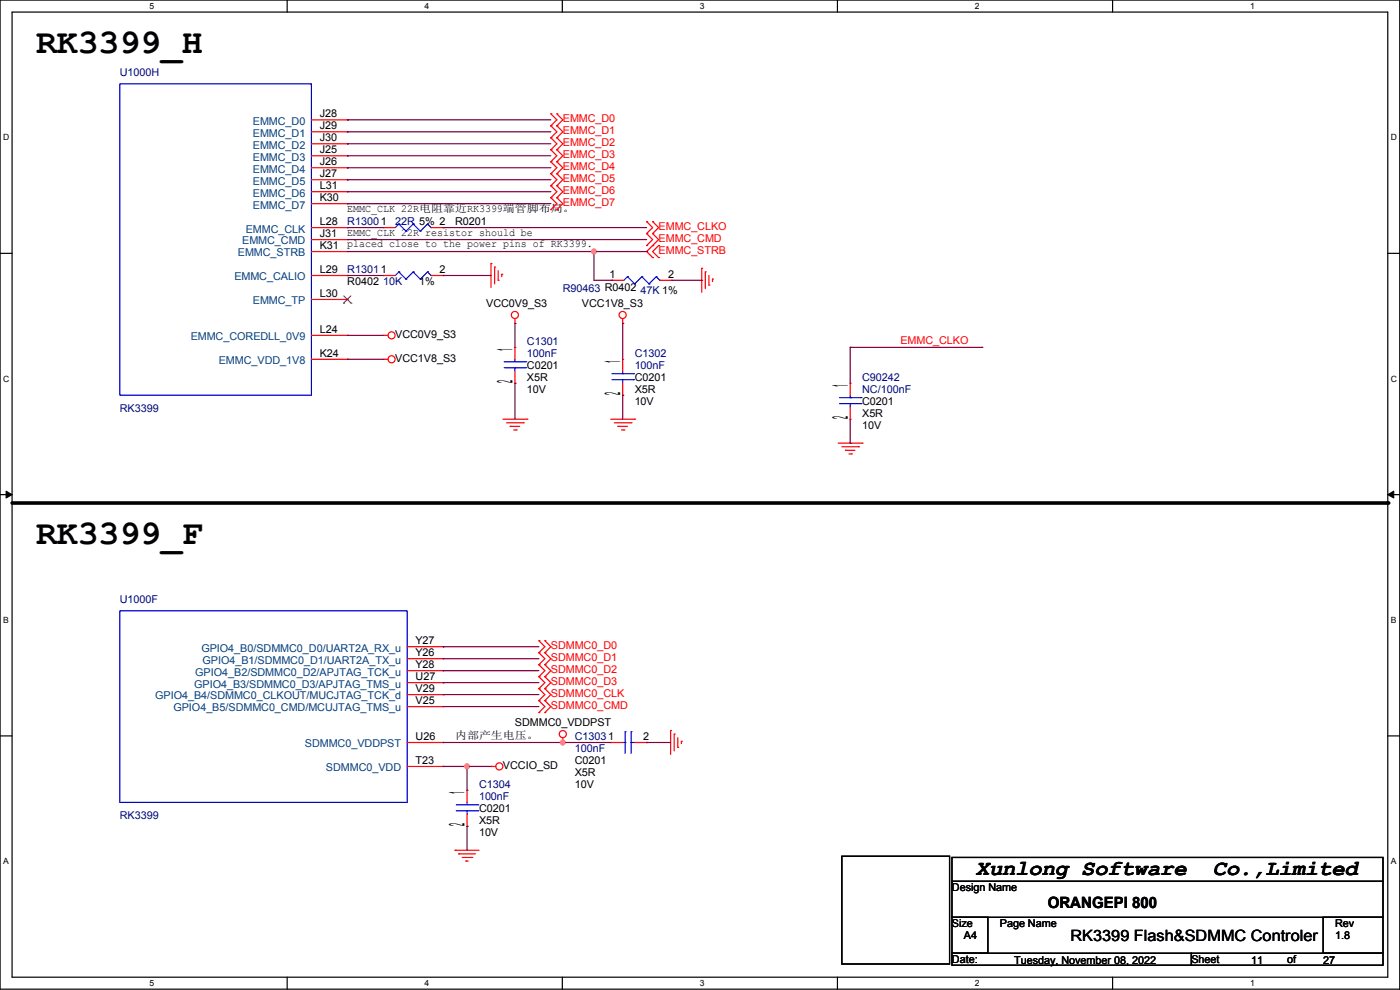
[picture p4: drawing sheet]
<svg xmlns="http://www.w3.org/2000/svg" width="297mm" height="210mm" viewBox="0 0 297 210" stroke-linecap="round" stroke-linejoin="round" font-family="sans-serif">
<g fill="none" stroke="#000" stroke-width=".25">
<path d="M0 0h296.9v209.8h-296.9zM2.6 2.6h291.8v204.7h-291.8zM60.9 0v2.6M119.3 0v2.6M177.7 0v2.6M236 0v2.6M0 53.7h2.6M294.4 53.7h2.5M0 104.9h2.6M294.4 104.9h2.5M0 156.1h2.6M294.4 156.1h2.5"/>
<path d="M178.6 181.6h22.8v22.9h-22.8zM202 181.9h91.4v5.1h-91.4zM202 187h91.4v7.6h-91.4zM202 194.6h7.6v7.6h-7.6zM280.7 194.6h12.7v7.6h-12.7zM60.9 207.3v2.5M119.3 207.3v2.5M177.7 207.3v2.5M202 202.2h50.8v2.5h-50.8zM236 207.3v2.5M252.8 202.2h40.6v2.5h-40.6z"/>
</g>
<path d="M1.3 104.2l1.3 .7-1.3 .7zM294.4 104.9l1.3-.7v1.4z" fill="#000"/>
<path d="M1.3 104.2l1.3 .7-1.3 .7zM294.4 104.9l1.3-.7v1.4z" fill="none" stroke="#000" stroke-width=".21"/>
<path d="M2.6 106.7h291.8" fill="none" stroke="#000" stroke-width=".76"/>
<circle cx="294.4" cy="106.7" r=".38" fill="#000"/>
<g fill="none" stroke="#f00" stroke-width=".25">
<path d="M66.1 25.4h7.6M66.1 28h7.6M66.1 30.5h7.6M66.1 33h7.6M66.1 35.6h7.6M66.1 38.1h7.6M73.7 25.4h.1M73.7 28h.1M73.7 30.5h.1M73.7 33h.1M73.7 35.6h.1M73.7 38.1h.1"/>
<path d="M116.9 26.7h.1M116.9 24.2h.1M116.9 29.2h.1M116.9 31.8h.1M116.9 34.3h.1M116.9 36.9h.1M116.9 39.4h.1M116.9 24.2l1.2 1.2-1.2 1.3M116.9 26.7l1.2 1.3-1.2 1.2M116.9 29.2l1.2 1.3-1.2 1.3M116.9 31.8l1.2 1.2-1.2 1.3M116.9 34.3l1.2 1.3-1.2 1.3"/>
<path d="M116.9 36.9l1.2 1.2-1.2 1.3M116.9 39.4l1.2 1.3-1.2 1.2M118.1 26.7h.1M118.1 24.2h.1M118.1 29.2h.1M118.1 31.8h.1M118.1 34.3h.1M118.1 36.9h.1M118.1 39.4h.1M118.1 24.2l1.3 1.2-1.3 1.3M118.1 26.7l1.3 1.3-1.3 1.2M118.1 29.2l1.3 1.3-1.3 1.3"/>
<path d="M118.1 31.8l1.3 1.2-1.3 1.3M118.1 34.3l1.3 1.3-1.3 1.3M118.1 36.9l1.3 1.2-1.3 1.3M118.1 39.4l1.3 1.3-1.3 1.2M66.1 48.3h7.6M66.1 58.4h7.6M66.1 53.4h7.6M66.1 50.8h7.6M66.1 40.7h7.6M66.1 43.2h7.6M73.7 53.4h.1M73.7 48.3h.1"/>
<path d="M73.7 50.8h.1M73.7 40.7h.1M73.7 43.2h.1M73.7 58.4h.1M81.3 48.3h.1M81.3 58.4h.1M81.3 48.3h2.5M81.3 58.4h2.5M91.5 48.3h2.5M91.5 58.4h2.5M94 48.3h.1M94 58.4h.1"/>
<path d="M104.2 55.9h.1M104.2 55.9v5.1M104.9 56.7h.1M104.9 56.7v3.5M105.7 59.5h.1M105.7 57.4v2.1M106.4 58.2h.1M106.4 58.2v.5M116.9 41.9h.1M116.9 44.5h.1M116.9 41.9l1.2 1.3-1.2 1.3M118.1 41.9h.1"/>
<path d="M118.1 44.5h.1M118.1 41.9l1.3 1.3-1.3 1.3M129.8 59.5h.1M129.8 59.5h2.6M137.2 52.1h.1M137.2 49.6h.1M137.2 47h.1M137.2 49.6l1.3 1.2-1.3 1.3M137.2 47l1.3 1.3-1.3 1.3M138.5 52.1h.1M138.5 49.6h.1M138.5 54.6h.1"/>
<path d="M138.5 47h.1M138.5 49.6l1.2 1.2-2.5 2.6 1.3 1.2M138.5 47l1.2 1.3-1.2 1.3M139.7 54.6h.1M139.7 52.1h.1M139.7 52.1l-1.2 1.3 1.2 1.2M140 59.5h2.5M142.5 59.5h.1M148.9 56.9h.1M148.9 56.9v5.1M149.6 57.7h.1M149.6 57.7v3.5"/>
<path d="M150.4 58.4v2.1M151.2 59.2h.1M151.2 59.2v.5M66.1 76.2h7.6M66.1 71.1h7.6M66.1 63.5h7.6M73.7 76.2h.1M73.7 63.5h.1M73.7 71.1h.1M81.3 76.2h.1M81.3 71.1h.1M81.3 76.2h1"/>
<path d="M81.3 71.1h1M109.2 68.6h.1M109.2 73.7h.1M109.2 67.6v1M109.2 73.7v2.5M109.2 78.8v2.5M132.1 68.6h.1M132.1 76.2h.1M132.1 67.6v1M132.1 76.2v2.6M150.4 60.5h.1M106.7 88.9h5.1"/>
<path d="M107.5 89.7h3.5M108.2 90.4h.1M108.2 90.4h2.1M109 91.2h.5M109.2 81.3h.1M109.5 91.2h.1M111 89.7h.1M111.8 88.9h.1M129.6 88.9h5M130.3 89.7h3.6M131.1 90.4h.1M131.1 90.4h2"/>
<path d="M131.8 91.2h.6M132.1 83.8h.1M132.1 81.3v2.5M132.4 91.2h.1M133.9 89.7h.1M134.6 88.9h.1M177.8 94h5.1M178.6 94.8h3.5M179.3 95.5h.1M179.3 95.5h2.1M180.1 96.3h.5M180.4 81.3h.1"/>
<path d="M180.4 88.9h.1M180.4 81.3v2.5M180.4 86.4v2.5M180.6 96.3h.1M182.1 94.8h.1M182.9 94h.1M86.4 137.2h7.6M86.4 139.7h7.6M94 137.2h.1M94 139.7h.1M114.3 138.5h.1M114.3 135.9h.1"/>
<path d="M114.3 135.9l1.3 1.3-1.3 1.3M114.3 138.5l1.3 1.2-1.3 1.3M115.6 138.5h.1M115.6 135.9h.1M115.6 135.9l1.3 1.3-1.3 1.3M115.6 138.5l1.3 1.2-1.3 1.3M86.4 157.5h7.6M86.4 142.3h7.6M86.4 144.8h7.6M86.4 147.3h7.6M86.4 149.9h7.6M94 142.3h.1"/>
<path d="M94 144.8h.1M94 147.3h.1M94 149.9h.1M94 157.5h.1M114.3 143.5h.1M114.3 141h.1M114.3 146.1h.1M114.3 151.2h.1M114.3 148.6h.1M114.3 141l1.3 1.3-1.3 1.2M114.3 143.5l1.3 1.3-1.3 1.3M114.3 148.6l1.3 1.3-1.3 1.3"/>
<path d="M114.3 146.1l1.3 1.2-1.3 1.3M115.6 143.5h.1M115.6 141h.1M115.6 146.1h.1M115.6 151.2h.1M115.6 148.6h.1M115.6 141l1.3 1.3-1.3 1.2M115.6 143.5l1.3 1.3-1.3 1.3M115.6 148.6l1.3 1.3-1.3 1.3M115.6 146.1l1.3 1.2-1.3 1.3M119.4 157.5h.1M119.4 156.5v1"/>
<path d="M129.6 157.5h.1M129.6 157.5h2.5M134.6 157.5h2.6M137.2 157.5h.1M142.3 155h.1M142.3 155v5M143 155.7h.1M143 155.7v3.6M143.8 158.5h.1M143.8 156.5v2M144.5 157.2h.1M144.5 157.2v.6"/>
<path d="M86.4 162.6h7.6M94 162.6h.1M99.1 167.7h.1M99.1 175.3h.1M99.1 167.7v2.5M99.1 172.7v2.6M104.2 162.6h.1M104.2 162.6h1M96.5 180.4h.1M96.5 180.4h5.1M97.3 181.1h.1M97.3 181.1h3.6"/>
<path d="M98.1 181.9h2M98.8 182.6h.1M98.8 182.6h.5M100.1 181.9h.1"/>
<circle cx="83.1" cy="76.2" r=".75"/>
<circle cx="83.1" cy="71.1" r=".75"/>
<circle cx="109.2" cy="66.8" r=".75"/>
<circle cx="132.1" cy="66.8" r=".75"/>
<circle cx="119.4" cy="155.7" r=".75"/>
<circle cx="105.9" cy="162.6" r=".75"/>
</g>
<g fill="none" stroke="#00f" stroke-width=".25">
<path d="M25.4 17.8h40.7v66h-40.7zM84.6 47.5h.1M84.6 57.7h.1M84.6 47.5l-.8 .8M84.6 47.5l1.5 1.5M84.6 57.7l-.8 .7M84.6 57.7l1.5 1.5M86.1 49h.1M86.1 59.2h.1M87.7 47.5h.1M87.7 57.7h.1M87.7 47.5l-1.6 1.5"/>
<path d="M87.7 47.5l1.5 1.5M87.7 57.7l-1.6 1.5M87.7 57.7l1.5 1.5M89.2 49h.1M89.2 59.2h.1M90.7 47.5h.1M90.7 57.7h.1M90.7 47.5l-1.5 1.5M90.7 47.5l.8 .8M90.7 57.7l-1.5 1.5M90.7 57.7l.8 .7M91.5 48.3h.1"/>
<path d="M91.5 58.4h.1M133.1 58.7h.1M133.1 58.7l-.7 .8M133.1 58.7l1.5 1.5M136.2 58.7h.1M136.2 58.7l-1.6 1.5M136.2 58.7l1.5 1.5M139.2 58.7h.1M139.2 58.7l-1.5 1.5M139.2 58.7l.8 .8M140 59.5h.1M107 78h4.5"/>
<path d="M107 76.7h4.5M109.2 76.7h.1M109.2 78h.1M109.2 76.2v.5M109.2 78v.8M111.5 78h.1M111.5 76.7h.1M129.8 79.3h4.6M132.1 79.3h.1M132.1 78.8v.5M134.4 79.3h.1M134.6 60.2h.1"/>
<path d="M137.7 60.2h.1M129.8 80.5h4.6M132.1 80.5h.1M132.1 80.5v.8M134.4 80.5h.1M178.1 85.6h4.5M178.1 84.3h4.5M180.4 84.3h.1M180.4 85.6h.1M180.4 83.8v.5M180.4 85.6v.8M182.6 85.6h.1"/>
<path d="M182.6 84.3h.1M25.4 129.6h61v40.6h-61zM132.1 157.5h.5M132.6 157.5h.1M132.6 155.2h.1M132.6 155.2v4.6M133.9 155.2h.1M133.9 157.5h.1M133.9 157.5h.7M133.9 155.2v4.6M96.8 172h4.6M96.8 170.7h4.6"/>
<path d="M99.1 170.7h.1M99.1 172h.1M99.1 170.2v.5M99.1 172v.7M101.4 172h.1M101.4 170.7h.1"/>
</g>
<path d="M72.9 64.3h.1M72.9 62.8l1.6 1.5M74.4 62.8l-1.5 1.5M74.5 64.3h.1" fill="none" stroke="#804000" stroke-width=".21"/>
<g fill="none" stroke="#800040" stroke-width=".25">
<path d="M73.7 25.4h.1M73.7 38.1h.1M73.7 35.6h.1M73.7 33h.1M73.7 30.5h.1M73.7 28h.1M73.7 25.4h43.2M73.7 38.1h43.2M73.7 35.6h43.2M73.7 33h43.2M73.7 30.5h43.2M73.7 28h43.2"/>
<path d="M73.7 48.3h.1M73.7 50.8h.1M73.7 43.2h.1M73.7 40.7h.1M73.7 58.4h.1M73.7 48.3h7.6M73.7 50.8h63.5M73.7 43.2h43.2M73.7 40.7h43.2M73.7 58.4h7.6M94 58.4h.1M94 58.4h10.2"/>
<path d="M73.7 71.1h.1M73.7 71.1h7.6M109.2 68.6h.1M109.2 68.6v5.1M132.1 68.6h.1M132.1 68.6v7.6M109.2 81.3h.1M109.2 81.3v7.6M132.1 83.8h.1M132.1 83.8v5.1M94 139.7h.1M94 137.2h.1"/>
<path d="M94 139.7h20.3M94 137.2h20.3M94 149.9h.1M94 147.3h.1M94 157.5h.1M94 149.9h20.3M94 147.3h20.3M94 157.5h25.4M99.1 175.3h.1M99.1 175.3v5.1"/>
</g>
<circle cx="119.4" cy="157.5" r=".5" fill="#f0f"/>
<circle cx="119.4" cy="157.5" r=".5" fill="none" stroke="#f0f" stroke-width=".25"/>
<g fill="none" stroke="#800040" stroke-width=".25">
<path d="M73.7 53.4h52.3M126 53.4h.1M73.7 76.2h.1M73.7 76.2h7.6M94 142.3h.1M94 144.8h.1M94 142.3h20.3M94 144.8h20.3M119.4 157.5h.1M119.4 157.5h10.2M137.2 157.5h.1M137.2 157.5h5.1"/>
<path d="M94 162.6h.1M94 162.6h5.1M99.1 162.6h.1M99.1 162.6v5.1"/>
</g>
<circle cx="99.1" cy="162.6" r=".5" fill="#f0f"/>
<circle cx="99.1" cy="162.6" r=".5" fill="none" stroke="#f0f" stroke-width=".25"/>
<path d="M94 48.3h.1M94 48.3h43.2M126 53.4h.1M126 53.4v6.1h3.8M129.8 59.5h.1M99.1 162.6h.1M99.1 162.6h5.1" fill="none" stroke="#800040" stroke-width=".25"/>
<circle cx="126" cy="53.4" r=".5" fill="#f0f"/>
<circle cx="126" cy="53.4" r=".5" fill="none" stroke="#f0f" stroke-width=".25"/>
<path d="M126 53.4h11.2M137.2 53.4h.1M142.5 59.5h6.4M148.9 59.5h.1M180.4 73.7h.1M180.4 73.7v7.6M180.4 73.7h27.9M208.3 73.7h.1M180.4 94h.1M180.4 88.9v5.1" fill="none" stroke="#800040" stroke-width=".25"/>
<circle cx="119.4" cy="157.5" r=".5" fill="#f0f"/>
<circle cx="119.4" cy="157.5" r=".5" fill="none" stroke="#f0f" stroke-width=".25"/>
<circle cx="99.1" cy="162.6" r=".5" fill="#f0f"/>
<circle cx="99.1" cy="162.6" r=".5" fill="none" stroke="#f0f" stroke-width=".25"/>
<circle cx="126" cy="53.4" r=".5" fill="#f0f"/>
<circle cx="126" cy="53.4" r=".5" fill="none" stroke="#f0f" stroke-width=".25"/>
<g font-size="7.4">
<text x="7.6" y="11.2">RK3399_H</text>
<text x="7.6" y="115.4">RK3399_F</text>
</g>
<g font-size="4.6">
<text x="108.7" y="74.4" transform="rotate(-90 108.7 74.4)">1</text>
<text x="131.6" y="77" transform="rotate(-90 131.6 77)">1</text>
<text x="108.7" y="81.2" transform="rotate(-90 108.7 81.2)">2</text>
<text x="131.6" y="83.7" transform="rotate(-90 131.6 83.7)">2</text>
<text x="179.8" y="82.1" transform="rotate(-90 179.8 82.1)">1</text>
<text x="179.8" y="88.8" transform="rotate(-90 179.8 88.8)">2</text>
<text x="98.6" y="168.4" transform="rotate(-90 98.6 168.4)">1</text>
<text x="98.6" y="175.2" transform="rotate(-90 98.6 175.2)">2</text>
<text x="207" y="185.5">Xunlong Software</text>
<text x="257.3" y="185.5">Co.,Limited</text>
</g>
<g font-size="3.3">
<text x="222.3" y="192.6">ORANGEPI 800</text>
<text x="227.1" y="199.6">RK3399 Flash&amp;SDMMC Controler</text>
</g>
<g font-size="2.3" fill="#000080">
<text x="25.4" y="16">U1000H</text>
<text x="73.7" y="47.8">R13001</text>
<text x="83.8" y="47.8">22R 5% 2</text>
<text x="73.7" y="58">R13011</text>
<text x="81.3" y="60.5">10K</text>
<text x="119.4" y="62">R90463 R0402</text>
<text x="135.9" y="62.3">47K 1%</text>
<text x="111.8" y="73.2">C1301</text>
<text x="111.8" y="75.7">100nF</text>
<text x="134.6" y="75.7">C1302</text>
<text x="134.6" y="78.3">100nF</text>
<text x="182.9" y="80.8">C90242</text>
<text x="182.9" y="83.4">NC/100nF</text>
<text x="25.4" y="87.4">RK3399</text>
<text x="25.4" y="127.8">U1000F</text>
<text x="121.9" y="157">C13031</text>
<text x="121.9" y="159.6">100nF</text>
<text x="101.6" y="167.2">C1304</text>
<text x="25.4" y="173.8">RK3399</text>
<text x="101.6" y="169.7">100nF</text>
</g>
<g font-size="2.3" fill="#004080">
<text x="53.7" y="26.5">EMMC_D0</text>
<text x="53.7" y="29">EMMC_D1</text>
<text x="53.7" y="31.5">EMMC_D2</text>
<text x="53.7" y="34.1">EMMC_D3</text>
<text x="53.7" y="36.6">EMMC_D4</text>
<text x="53.7" y="39.2">EMMC_D5</text>
<text x="53.7" y="41.7">EMMC_D6</text>
<text x="53.7" y="44.2">EMMC_D7</text>
<text x="51.4" y="51.9">EMMC_CMD</text>
<text x="52.1" y="49.3">EMMC_CLK</text>
<text x="49.7" y="59.5">EMMC_CALIO</text>
<text x="50.5" y="54.4">EMMC_STRB</text>
<text x="53.6" y="64.6">EMMC_TP</text>
<text x="40.4" y="72.2">EMMC_COREDLL_0V9</text>
<text x="46.4" y="77.3">EMMC_VDD_1V8</text>
<text x="41.4" y="143.3">GPIO4_B2/SDMMC0_D2/APJTAG_TCK_u</text>
<text x="42.7" y="138.2">GPIO4_B0/SDMMC0_D0/UART2A_RX_u</text>
<text x="42.9" y="140.8">GPIO4_B1/SDMMC0_D1/UART2A_TX_u</text>
<text x="32.9" y="148.4">GPIO4_B4/SDMMC0_CLKOUT/MUCJTAG_TCK_d</text>
<text x="41.2" y="145.8">GPIO4_B3/SDMMC0_D3/APJTAG_TMS_u</text>
<text x="36.8" y="150.9">GPIO4_B5/SDMMC0_CMD/MCUJTAG_TMS_u</text>
<text x="64.7" y="158.5">SDMMC0_VDDPST</text>
<text x="69.2" y="163.6">SDMMC0_VDD</text>
</g>
<g font-size="2.3">
<text x="67.8" y="24.9">J28</text>
<text x="67.8" y="27.4">J29</text>
<text x="67.8" y="30">J30</text>
<text x="67.8" y="32.5">J25</text>
<text x="67.8" y="35.1">J26</text>
<text x="67.8" y="37.6">J27</text>
<text x="67.8" y="40.1">L31</text>
<text x="67.8" y="47.8">L28</text>
<text x="67.8" y="42.7">K30</text>
<text x="73.7" y="45">EMMC_CLK 22R电阻靠近RK3399端管脚布局。</text>
<text x="96.5" y="47.8">R0201</text>
<text x="67.8" y="52.8">K31</text>
<text x="67.8" y="50.3">J31</text>
<text x="73.7" y="50.1">EMMC_CLK 22R resistor should be</text>
<text x="73.7" y="52.4">placed close to the power pins of RK3399.</text>
<text x="67.8" y="57.9">L29</text>
<text x="93.2" y="57.9">2</text>
<text x="129.3" y="58.9">1</text>
<text x="141.8" y="58.9">2</text>
<text x="67.8" y="63">L30</text>
<text x="73.7" y="60.5">R0402</text>
<text x="88.9" y="60.5">1%</text>
<text x="103.1" y="65.1">VCC0V9_S3</text>
<text x="123.5" y="65.1">VCC1V8_S3</text>
<text x="67.8" y="70.6">L24</text>
<text x="83.8" y="71.7">VCC0V9_S3</text>
<text x="67.8" y="75.7">K24</text>
<text x="83.8" y="76.8">VCC1V8_S3</text>
<text x="111.8" y="78.3">C0201</text>
<text x="111.8" y="80.8">X5R</text>
<text x="111.8" y="83.4">10V</text>
<text x="134.6" y="80.8">C0201</text>
<text x="134.6" y="83.4">X5R</text>
<text x="134.6" y="85.9">10V</text>
<text x="182.9" y="85.9">C0201</text>
<text x="182.9" y="88.4">X5R</text>
<text x="182.9" y="91">10V</text>
<text x="88.2" y="136.7">Y27</text>
<text x="88.2" y="139.2">Y26</text>
<text x="88.2" y="141.7">Y28</text>
<text x="88.2" y="144.3">U27</text>
<text x="88.2" y="146.8">V29</text>
<text x="88.2" y="149.4">V25</text>
<text x="109.2" y="154">SDMMC0_VDDPST</text>
<text x="88.2" y="157">U26</text>
<text x="96.5" y="156.8">内部产生电压。</text>
<text x="136.4" y="157">2</text>
<text x="88.2" y="162.1">T23</text>
<text x="106.7" y="163.1">VCCIO_SD</text>
<text x="121.9" y="162.1">C0201</text>
<text x="121.9" y="164.6">X5R</text>
<text x="121.9" y="167.2">10V</text>
<text x="101.6" y="172.3">C0201</text>
<text x="101.6" y="174.8">X5R</text>
<text x="101.6" y="177.3">10V</text>
<text x="202" y="189">Design Name</text>
<text x="202" y="196.6">Size</text>
<text x="212.1" y="196.6">Page Name</text>
<text x="283.2" y="196.6">Rev</text>
<text x="204.5" y="199.2">A4</text>
<text x="283.2" y="199.2">1.8</text>
<text x="202" y="204.3">Date:</text>
<text x="215.2" y="204.5">Tuesday, November 08, 2022</text>
<text x="252.8" y="204.3">Sheet</text>
<text x="265.5" y="204.5">11</text>
<text x="273.1" y="204.3">of</text>
<text x="280.7" y="204.5">27</text>
</g>
<g font-size="2.3" fill="#f00">
<text x="119.4" y="26">EMMC_D0</text>
<text x="119.4" y="28.5">EMMC_D1</text>
<text x="119.4" y="31">EMMC_D2</text>
<text x="119.4" y="33.6">EMMC_D3</text>
<text x="119.4" y="36.1">EMMC_D4</text>
<text x="119.4" y="38.7">EMMC_D5</text>
<text x="119.4" y="41.2">EMMC_D6</text>
<text x="119.4" y="43.7">EMMC_D7</text>
<text x="139.7" y="51.4">EMMC_CMD</text>
<text x="139.7" y="53.9">EMMC_STRB</text>
<text x="139.7" y="48.8">EMMC_CLKO</text>
<text x="191" y="73.1">EMMC_CLKO</text>
<text x="116.9" y="137.7">SDMMC0_D0</text>
<text x="116.9" y="142.8">SDMMC0_D2</text>
<text x="116.9" y="140.3">SDMMC0_D1</text>
<text x="116.9" y="145.3">SDMMC0_D3</text>
<text x="116.9" y="147.9">SDMMC0_CLK</text>
<text x="116.9" y="150.4">SDMMC0_CMD</text>
</g>
<g font-size="1.8">
<text x="31.7" y="1.9">5</text>
<text x="90.1" y="1.9">4</text>
<text x="148.5" y="1.9">3</text>
<text x="206.8" y="1.9">2</text>
<text x="265.2" y="1.9">1</text>
<text x=".7" y="29.8">D</text>
<text x="295" y="29.8">D</text>
<text x=".7" y="81">C</text>
<text x="295" y="81">C</text>
<text x=".7" y="132.1">B</text>
<text x="295" y="132.1">B</text>
<text x=".7" y="183.3">A</text>
<text x="295" y="183.3">A</text>
<text x="31.7" y="209.2">5</text>
<text x="90.1" y="209.2">4</text>
<text x="148.5" y="209.2">3</text>
<text x="206.8" y="209.2">2</text>
<text x="265.2" y="209.2">1</text>
</g>
</svg>
